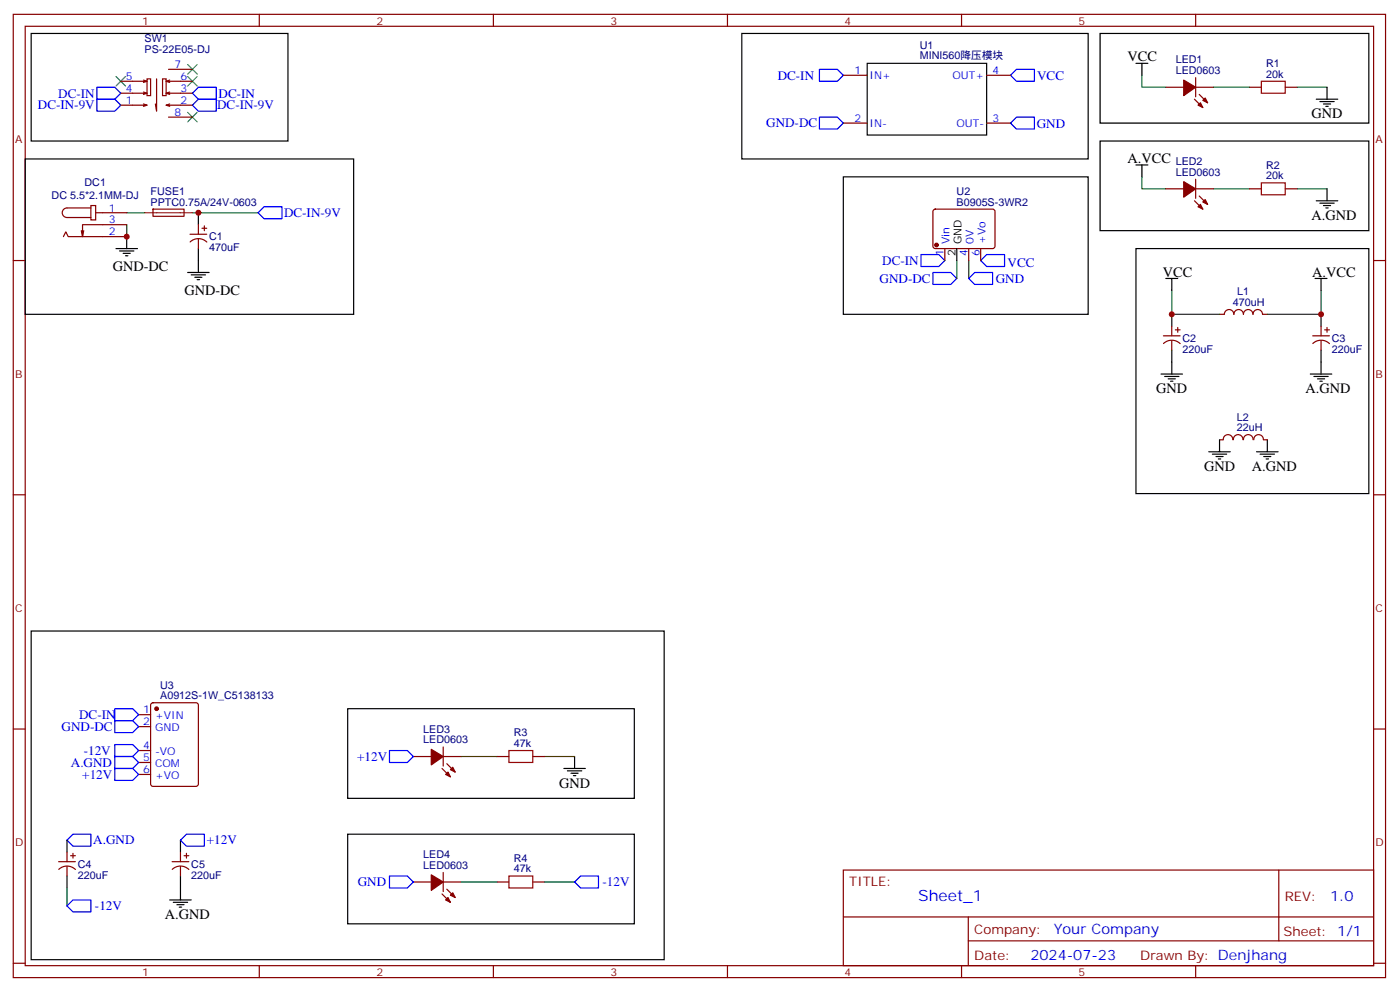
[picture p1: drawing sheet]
<svg xmlns="http://www.w3.org/2000/svg" width="414mm" height="293mm" viewBox="0 0 414 293" stroke-linecap="round" stroke-linejoin="round" font-family="sans-serif">
<g fill="none" stroke="#870000" stroke-width=".35">
<path d="M3.9 4.2h405.4v284.4h-405.4zM7.4 7.8h398.3v277.2h-398.3zM76.6 4.2v3.6M145.7 4.2v3.6M214.9 4.2v3.6M284 4.2v3.6M353.2 4.2v3.6M35.7 24h7.7l-1 .3M35.7 27.5h7.7l-1 .4M35.7 31h7.7l-1 .4M42.4 23.6l1 .4M42.4 27.2l1 .3"/>
<path d="M42.4 30.7l1 .3M43.4 23.3h1.1v4.9h-1.1zM46.2 23.3v9.5l-.3-2.1M48 23.3h1.1v4.9h-1.1zM49.8 34.6h7M49.8 20.5h7M50.1 23.6l-1 .4M50.1 27.2l-1 .3M50.1 30.7l-1 .3M56.8 24h-7.7l1 .3M56.8 27.5h-7.7l1 .4M56.8 31h-7.7l1 .4"/>
<path d="M249.1 36.3h7.1M249.1 22.2h7.1M291.4 36.3h7.1M291.4 22.2h7.1M344.3 25.8h5.3M352.8 29.3l2.5 2.5M353.2 22.9v5.7M353.2 25.8h5.3M354.2 27.9l2.5 2.4M369 25.8h3.6M379.6 25.8h3.6M344.3 55.7h5.3"/>
<path d="M352.8 59.3l2.5 2.4M353.2 52.9v5.7M353.2 55.7h5.3M354.2 57.9l2.5 2.4M369 55.7h3.6M379.6 55.7h3.6M3.9 76.9h3.5M18.7 69.8l.7-1.4 .7 1.4h17.3M24.7 68.1l-.3 1.7M26.8 60.7h1.5v4.2h-1.5zM26.8 61.4h-7a1.41 1.41 0 0 0-1.4 1.4 1.41 1.41 0 0 0 1.4 1.4h7M28.3 62.8h9.1"/>
<path d="M37.4 66.3h-13v3.5l-.4-1.7M45.2 61.7h9.1l.1 2.1-9.2 .1zM56.1 69.1h5M56.2 71.4a3.5 3.5 0 0 1 4.9 0M58.6 66.3v2.8M58.6 70.6v2.8M59.7 67.4h1.4M60.4 66.7v1.4M275.8 61.9l.5-.2 17.2 .1 .4 .6-.1 10.5-.6 .5-17.2-.1-.4-.6v-10.3zM279.1 73.4v3.5M286.1 73.4v3.5M289.7 73.4v3.5"/>
<path d="M405.7 76.9h3.6M343.6 99.1h5M346.1 96.3v2.8M347.2 97.4h1.4M347.9 96.7v1.4M360.2 92.8h1.4a1.41 1.41 0 0 1 1.5-1.4 1.41 1.41 0 0 1 1.4 1.4M364.5 92.8a1.41 1.41 0 0 1 1.4-1.4 1.41 1.41 0 0 1 1.4 1.4M367.3 92.8a1.41 1.41 0 0 1 1.4-1.4 1.41 1.41 0 0 1 1.4 1.4M370.1 92.8a1.41 1.41 0 0 1 1.4-1.4 1.41 1.41 0 0 1 1.4 1.4M372.9 92.8h1.4M387.7 99.1h5M390.2 96.3v2.8"/>
<path d="M391.3 97.4h1.4M392 96.7v1.4M343.7 101.4a3.5 3.5 0 0 1 4.9 0M346.1 100.5v2.9M387.8 101.4a3.5 3.5 0 0 1 4.9 0M390.2 100.5v2.9M360.2 129.8h1.1M361.3 129.8a1.41 1.41 0 0 1 1.4-1.5 1.41 1.41 0 0 1 1.4 1.5M364.3 129.8a1.41 1.41 0 0 1 1.4-1.5 1.41 1.41 0 0 1 1.4 1.5M367.3 129.8a1.41 1.41 0 0 1 1.4-1.5 1.41 1.41 0 0 1 1.4 1.5M370.3 129.8a1.41 1.41 0 0 1 1.5-1.5 1.41 1.41 0 0 1 1.4 1.5M373.3 129.8h1"/>
<path d="M3.9 146h3.5M405.7 146h3.6M3.9 215.2h3.5M41 211h3.5M41 214.5h3.5M44.7 207.6l.5-.2h12.7l.6 .5 .1 23.5-.5 .7h-12.9l-.7-.4v-23.6zM405.7 215.2h3.6M41 221.5h3.5M41 225.1h3.5M41 228.6h3.5M122.1 223.3h5.3M130.6 226.8l2.4 2.5"/>
<path d="M130.9 223.3h5.3M130.9 220.5v5.6M132 225.4l2.4 2.5M146.8 223.3h3.5M157.4 223.3h3.5M17.3 254.4h5M17.4 256.6a3.5 3.5 0 0 1 4.9 .1M19.8 251.5v2.9M19.8 255.8v2.8M20.8 252.6h1.5M21.6 251.9v1.4M50.8 254.4h5"/>
<path d="M50.9 256.6a3.5 3.5 0 0 1 4.9 .1M53.3 251.5v2.9M53.3 255.8v2.8M54.4 252.6h1.4M55.1 251.9v1.4M130.9 257.5v5.7M249.1 256.8h156.6v28.2h-156.6zM377.7 256.8v20.9M122.1 260.4h5.3M130.6 263.9l2.4 2.4M130.9 260.4h5.3M132 262.5l2.4 2.4"/>
<path d="M146.8 260.4h3.5M157.4 260.4h3.5M249.1 270.7h156.5M286 277.7h119.6M286 270.7v14.1M3.9 284.3h3.5M76.6 285v3.6M145.7 285v3.6M214.9 285v3.6M284 285v3.6M353.2 285v3.6M405.7 284.3h3.6"/>
</g>
<g fill="none" stroke="#00f" stroke-width=".35">
<path d="M28.6 25.8h5.3l1.8 1.7-1.8 1.8h-5.3zM28.6 29.3h5.3l1.8 1.7-1.8 1.8h-5.3zM56.8 27.5l1.8-1.7h5.3v3.5h-5.3zM58.6 29.3h5.3v3.5h-5.3l-1.8-1.8zM242 34.6h5.3l1.8 1.7-1.8 1.8h-5.3zM242 20.5h5.3l1.8 1.7-1.8 1.8h-5.3zM298.5 36.3l1.7-1.7h5.3v3.5h-5.3zM300.2 20.5h5.3v3.5h-5.3l-1.7-1.8zM76.2 62.8l1.8-1.8h5.3v3.6h-5.3zM272 75.1h5.3l1.8 1.8-1.8 1.8h-5.3zM289.7 76.9l1.7-1.8h5.3v3.6h-5.3zM275.6 80.4h5.2l1.8 1.8-1.8 1.8h-5.2z"/>
<path d="M286.1 82.2l1.8-1.8h5.3v3.6h-5.3zM33.9 209.2h5.3l1.8 1.8-1.8 1.7h-5.3zM33.9 212.7h5.3l1.8 1.8-1.8 1.8h-5.3zM33.9 219.8h5.3l1.8 1.7-1.8 1.8h-5.3zM33.9 223.3h5.3l1.8 1.8-1.8 1.7h-5.3zM33.9 226.8h5.3l1.8 1.8-1.8 1.8h-5.3zM115 221.5h5.3l1.8 1.8-1.8 1.8h-5.3zM21.6 246.2h5.2v3.6h-5.2l-1.8-1.8zM55.1 246.2h5.3v3.6h-5.3l-1.8-1.8zM115 258.6h5.3l1.8 1.8-1.8 1.7h-5.3zM171.5 258.6h5.3v3.5h-5.3l-1.8-1.7zM19.8 267.4l1.8-1.8h5.2v3.6h-5.2z"/>
</g>
<g fill="none" stroke="#000" stroke-width=".35">
<path d="M9.2 9.9h75.9v31.7h-75.9zM219.1 9.9h102.3v37h-102.3zM256.2 18.7h35.2v21.2h-35.2zM324.9 9.9h79.4v26.4h-79.4zM335.5 18.7h3.6M337.3 18.7v3.5M388.8 29.3h6.3M389.9 30h4.2M390.9 30.7h2.1M391.6 31.4h.7M392 25.8v3.5M7.4 46.9h97.1v45.9h-97.1z"/>
<path d="M249.1 52.2h72.3v40.6h-72.3zM324.9 41.6h79.4v26.5h-79.4zM335.5 48.7h3.6M337.3 48.7v3.5M388.8 59.3h6.3M389.9 60h4.2M392 55.7v3.6M34.3 73.4h6.3M35.3 74.1h4.2M36.4 74.8h2.1M37.1 75.5h.7M37.4 69.8v3.6"/>
<path d="M58.6 62.8v3.5M58.6 73.4v7M282.6 73.4v3.5M335.5 73.4h68.8v72.3h-68.8zM390.9 60.7h2.1M391.6 61.4h.7M55.4 80.4h6.4M56.5 81.1h4.2M57.5 81.8h2.2M58.2 82.6h.7M344.3 82.2h3.6M346.1 82.2v3.5"/>
<path d="M346.1 92.8v3.5M388.4 82.2h3.6M390.2 82.2v3.5M390.2 92.8v3.5M342.9 110.4h6.4M344 111.1h4.2M345.1 111.8h2.1M345.8 112.5h.7M346.1 103.4v7M387 110.4h6.4M388.1 111.1h4.2M389.1 111.8h2.2"/>
<path d="M389.9 112.5h.7M390.2 103.4v7M357 133.3h6.4M358.1 134.1h4.2M359.2 134.8h2.1M359.9 135.5h.7M360.2 129.8v3.5M371.2 133.3h6.3M372.2 134.1h4.2M373.3 134.8h2.1M374 135.5h.7M374.3 129.8v3.5"/>
<path d="M9.2 186.3h187v97h-187zM102.7 209.2h84.7v26.5h-84.7zM166.5 226.8h6.4M167.6 227.5h4.2M168.7 228.2h2.1M169.4 229h.7M169.7 223.3v3.5M19.8 248v3.5M19.8 258.6v3.5M53.3 248v3.5M53.3 258.6v7M102.7 246.2h84.7v26.5h-84.7z"/>
<path d="M50.1 265.6h6.4M51.2 266.3h4.2M52.2 267.1h2.2M53 267.8h.7"/>
</g>
<g fill="none" stroke="#008700" stroke-width=".35">
<path d="M337.3 22.2v3.6h7M358.5 25.8h10.5M383.2 25.8h8.8M337.3 52.2v3.5h7M358.5 55.7h10.5M383.2 55.7h8.8M37.4 62.8h5.3M37.4 66.3v3.5M56.8 62.8h19.4M282.6 76.9v5.3M286.1 76.9v5.3M346.1 85.7v7.1h14.1"/>
<path d="M390.2 85.7v7.1h-15.9M136.2 223.3h10.6M160.9 223.3h8.8M19.8 262.1v5.3M136.2 260.4h10.6M160.9 260.4h8.8"/>
</g>
<path d="M42.7 62.8h14.1" fill="none" stroke="#8c2424" stroke-width=".35"/>
<path d="M55.4 19.1l2.8 2.8M58.2 19.1l-2.8 2.8M34.3 22.6l2.8 2.8M37.1 22.6l-2.8 2.8M55.4 33.2l2.8 2.8M55.4 22.6l2.8 2.8M58.2 33.2l-2.8 2.8M58.2 22.6l-2.8 2.8" fill="none" stroke="#3c3" stroke-width=".35"/>
<g fill="#870000" stroke="#870000" stroke-width=".35">
<path d="M127.4 221.2l3.5 2.1-3.5 2.5z"/>
<path d="M131.6 228.6l.7-.7 .7 1.4z"/>
<path d="M133.7 226.5l.7 1.4-1.4-.7z"/>
<path d="M349.6 23.6l3.6 2.2-3.6 2.4z"/>
<path d="M354.6 30.3l.7 1.5-1.4-.8z"/>
<path d="M355.3 29.6l.7-.7 .7 1.4z"/>
<path d="M349.6 53.6l3.6 2.1-3.6 2.5z"/>
<path d="M353.9 61l.7-.7 .7 1.4z"/>
<path d="M355.3 59.6l.7-.7 .7 1.4z"/>
<path d="M127.4 258.2l3.5 2.2-3.5 2.4z"/>
<path d="M132.3 264.9l.7 1.4-1.4-.7z"/>
<path d="M133 264.2l.7-.7 .7 1.4z"/>
<circle cx="46.2" cy="209.2" r=".53"/>
<circle cx="276.6" cy="72.3" r=".53"/>
</g>
<path d="M372.6 24h7v3.5h-7zM372.6 54h7v3.5h-7zM150.3 221.5h7.1v3.6h-7.1zM150.3 258.6h7.1v3.5h-7.1z" fill="none" stroke="#a10000" stroke-width=".35"/>
<g fill="#c00">
<circle cx="58.6" cy="62.8" r=".88"/>
<circle cx="37.4" cy="69.8" r=".88"/>
<circle cx="346.1" cy="92.8" r=".88"/>
<circle cx="390.2" cy="92.8" r=".88"/>
</g>
<text font-size="4.6" fill="#00f" x="271.2" y="265.8">Sheet_1</text>
<g font-size="4.2">
<text x="333.1" y="18">VCC</text>
<text x="387.4" y="34.9">GND</text>
<text x="333.1" y="48">A.VCC</text>
<text x="387.4" y="64.9">A.GND</text>
<text x="33.3" y="80.1">GND-DC</text>
<text x="343.5" y="81.8">VCC</text>
<text x="387.6" y="81.8">A.VCC</text>
<text x="54.5" y="87.2">GND-DC</text>
<text x="341.5" y="116.1">GND</text>
<text x="385.6" y="116.1">A.GND</text>
<text x="355.6" y="139">GND</text>
<text x="369.7" y="139">A.GND</text>
<text x="165.1" y="232.5">GND</text>
<text x="48.7" y="271.3">A.GND</text>
</g>
<g font-size="4.2" fill="#00f">
<text x="392.9" y="266.1">1.0</text>
<text x="311.3" y="275.6">Your Company</text>
<text x="304.3" y="283.4">2024-07-23</text>
</g>
<g font-size="3.9" fill="#00f">
<text x="229.7" y="23.5">DC-IN</text>
<text x="306.3" y="23.6">VCC</text>
<text x="17.2" y="28.9">DC-IN</text>
<text x="64.6" y="28.9">DC-IN</text>
<text x="11.2" y="32.3">DC-IN-9V</text>
<text x="64.1" y="32.3">DC-IN-9V</text>
<text x="226.3" y="37.6">GND-DC</text>
<text x="306.2" y="37.9">GND</text>
<text x="83.9" y="64">DC-IN-9V</text>
<text x="259.8" y="83.5">GND-DC</text>
<text x="260.6" y="78.2">DC-IN</text>
<text x="294.1" y="83.5">GND</text>
<text x="297.6" y="78.7">VCC</text>
<text x="18.2" y="215.8">GND-DC</text>
<text x="23.4" y="212.2">DC-IN</text>
<text x="20.9" y="226.3">A.GND</text>
<text x="24.7" y="222.8">-12V</text>
<text x="105.5" y="224.6">+12V</text>
<text x="24.3" y="229.9">+12V</text>
<text x="27.6" y="249.3">A.GND</text>
<text x="61.1" y="249.3">+12V</text>
<text x="105.7" y="261.6">GND</text>
<text x="178" y="261.6">-12V</text>
<text x="28.1" y="268.7">-12V</text>
</g>
<g font-size="3.9" fill="#800">
<text x="250.9" y="261.4">TITLE:</text>
<text x="379.5" y="266.1">REV:</text>
<text x="287.8" y="275.6">Company:</text>
<text x="379.1" y="276.2">Sheet: 1/1</text>
<text x="287.8" y="283.3">Date:</text>
<text x="336.8" y="283.4">Drawn By: Denjhang</text>
</g>
<g font-size="3.2" fill="#800">
<text x="42" y="7.2">1</text>
<text x="111.2" y="7.2">2</text>
<text x="180.3" y="7.2">3</text>
<text x="249.4" y="7.2">4</text>
<text x="318.6" y="7.2">5</text>
<text x="4.4" y="42.3">A</text>
<text x="406.3" y="42.3">A</text>
<text x="4.4" y="111.5">B</text>
<text x="406.3" y="111.5">B</text>
<text x="4.4" y="180.6">C</text>
<text x="406.3" y="180.6">C</text>
<text x="4.4" y="249.8">D</text>
<text x="406.3" y="249.8">D</text>
<text x="42" y="288">1</text>
<text x="111.2" y="288">2</text>
<text x="180.3" y="288">3</text>
<text x="249.4" y="288">4</text>
<text x="318.6" y="288">5</text>
</g>
<g font-size="3.2" fill="#000080">
<text x="42.7" y="15.7">PS-22E05-DJ</text>
<text x="42.7" y="12.5">SW1</text>
<text x="271.7" y="17.5">MINI560降压模块</text>
<text x="271.7" y="14.4">U1</text>
<text x="347.3" y="21.9">LED0603</text>
<text x="347.3" y="18.7">LED1</text>
<text x="374" y="22.9">20k</text>
<text x="374" y="19.8">R1</text>
<text x="347.3" y="51.9">LED0603</text>
<text x="347.3" y="48.7">LED2</text>
<text x="374" y="52.9">20k</text>
<text x="374" y="49.7">R2</text>
<text x="15.3" y="58.6">DC 5.5*2.1MM-DJ</text>
<text x="25" y="54.9">DC1</text>
<text x="44.5" y="57.5">FUSE1</text>
<text x="282.6" y="57.6">U2</text>
<text x="44.5" y="60.7">PPTC0.75A/24V-0603</text>
<text x="282.6" y="60.7">B0905S-3WR2</text>
<text x="61.8" y="71">C1</text>
<text x="61.8" y="74.2">470uF</text>
<text x="365.4" y="87.1">L1</text>
<text x="364.2" y="90.4">470uH</text>
<text x="349.3" y="101">C2</text>
<text x="393.4" y="101">C3</text>
<text x="349.3" y="104.1">220uF</text>
<text x="393.4" y="104.1">220uF</text>
<text x="365.4" y="124.2">L2</text>
<text x="365.4" y="127.2">22uH</text>
<text x="47.3" y="203.2">U3</text>
<text x="47.3" y="206.3">A0912S-1W_C5138133</text>
<text x="125" y="219.4">LED0603</text>
<text x="125" y="216.3">LED3</text>
<text x="151.7" y="220.5">47k</text>
<text x="151.7" y="217.3">R3</text>
<text x="23" y="256.2">C4</text>
<text x="56.5" y="256.2">C5</text>
<text x="125" y="256.5">LED0603</text>
<text x="125" y="253.3">LED4</text>
<text x="151.7" y="257.5">47k</text>
<text x="151.7" y="254.4">R4</text>
<text x="23" y="259.4">220uF</text>
<text x="56.5" y="259.4">220uF</text>
</g>
<g font-size="3.2" fill="#00f">
<text x="37.2" y="23.6">5</text>
<text x="51.5" y="20.1">7</text>
<text x="53.3" y="23.6">6</text>
<text x="252.4" y="21.9">1</text>
<text x="256.9" y="23.3">IN+</text>
<text x="281.4" y="23.3">OUT+</text>
<text x="293.2" y="21.9">4</text>
<text x="37.2" y="27.2">4</text>
<text x="53.3" y="27.2">3</text>
<text x="37.2" y="30.7">1</text>
<text x="51.5" y="34.2">8</text>
<text x="53.3" y="30.7">2</text>
<text x="252.4" y="36">2</text>
<text x="293.2" y="36">3</text>
<text x="256.9" y="37.4">IN-</text>
<text x="282.5" y="37.4">OUT-</text>
<text x="32.1" y="62.4">1</text>
<text x="32.1" y="66">3</text>
<text x="32.1" y="69.5">2</text>
<text x="278.7" y="75.6" transform="rotate(-90 278.7 75.6)">1</text>
<text x="280.5" y="72.1" transform="rotate(-90 280.5 72.1)">Vin</text>
<text x="285.8" y="75.6" transform="rotate(-90 285.8 75.6)">4</text>
<text x="287.5" y="72.1" transform="rotate(-90 287.5 72.1)">0V</text>
<text x="289.3" y="75.6" transform="rotate(-90 289.3 75.6)">6</text>
<text x="291.1" y="72.1" transform="rotate(-90 291.1 72.1)">+Vo</text>
<text x="42.3" y="210.6">1</text>
<text x="42.3" y="214.1">2</text>
<text x="45.8" y="212.4">+VIN</text>
<text x="45.8" y="215.9">GND</text>
<text x="42.3" y="221.2">4</text>
<text x="42.3" y="224.7">5</text>
<text x="45.8" y="223">-VO</text>
<text x="45.8" y="226.5">COM</text>
<text x="42.3" y="228.2">6</text>
<text x="45.8" y="230">+VO</text>
</g>
<g font-size="3.2">
<text x="282.3" y="75.6" transform="rotate(-90 282.3 75.6)">2</text>
<text x="284" y="72.1" transform="rotate(-90 284 72.1)">GND</text>
</g>
</svg>
